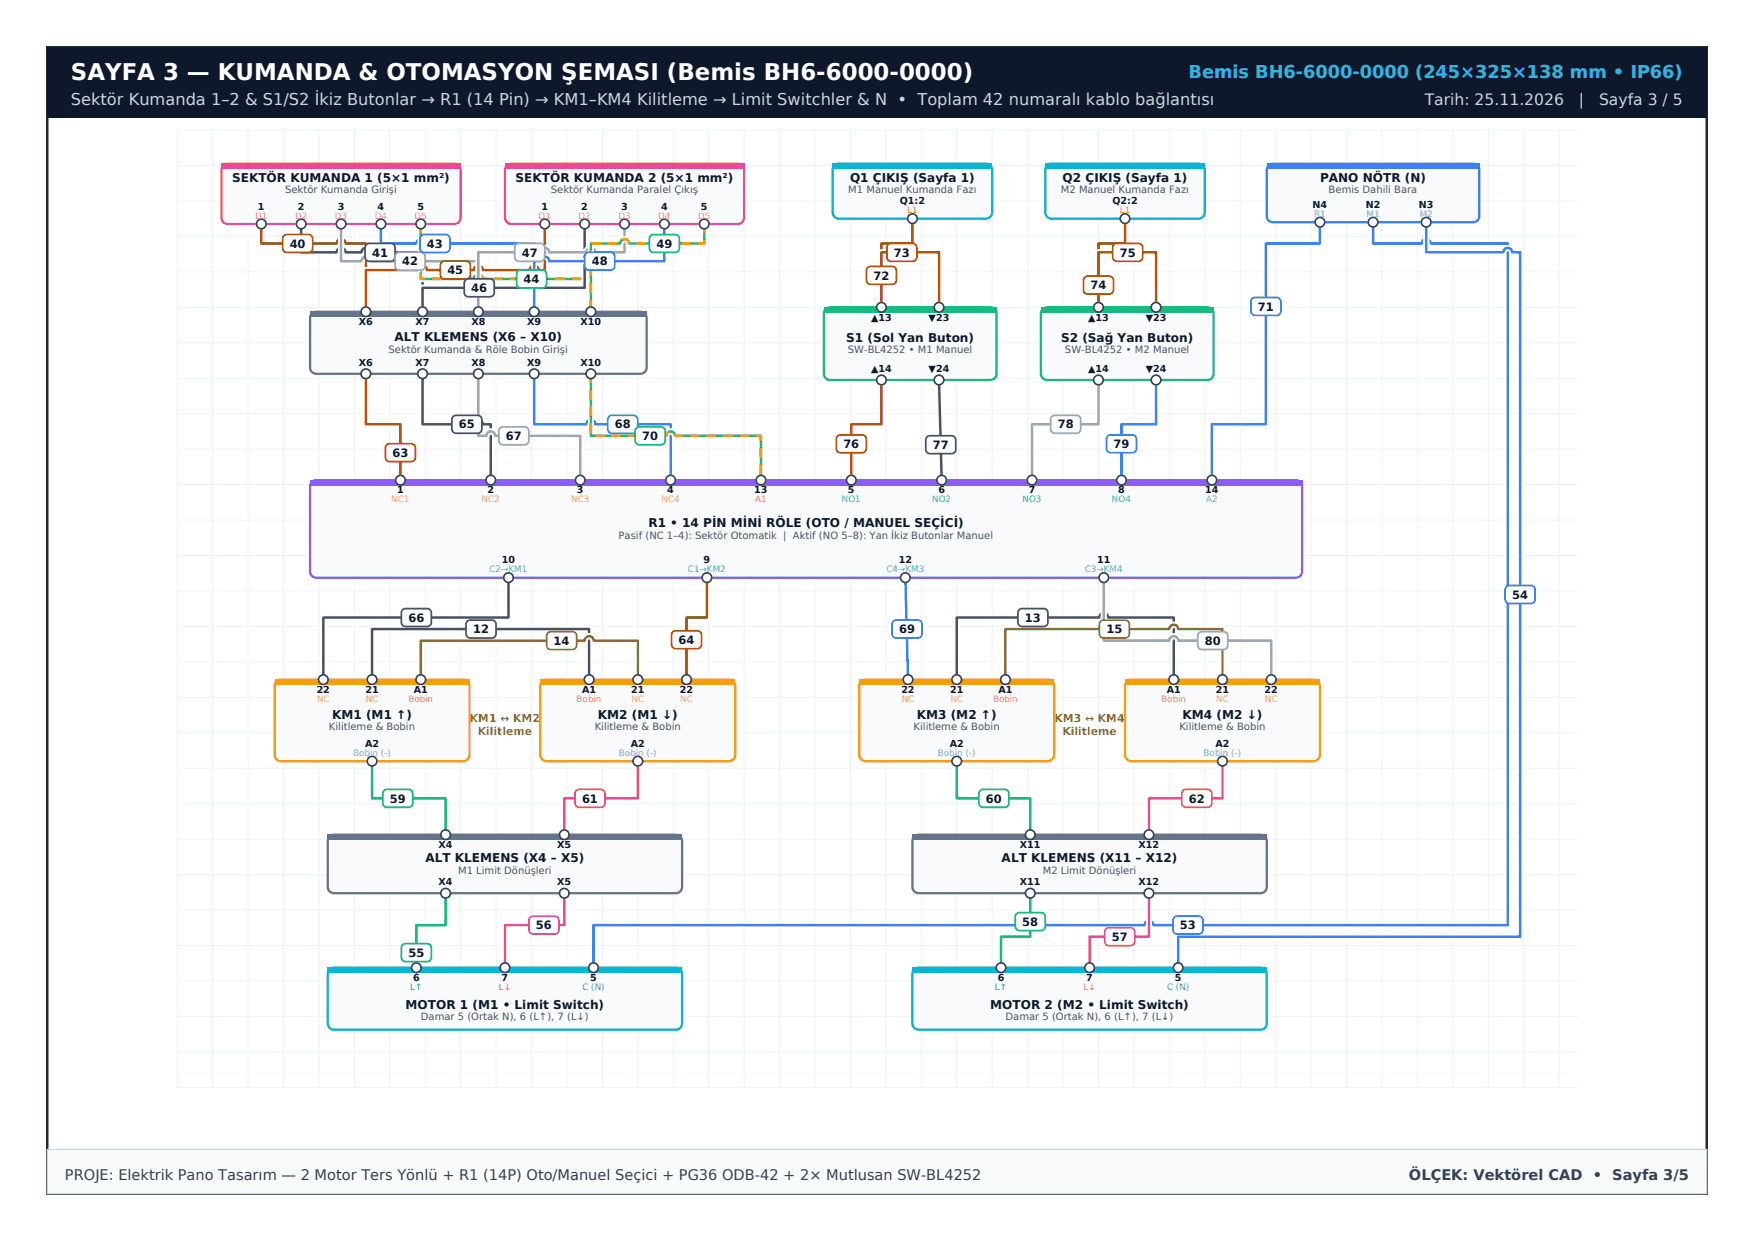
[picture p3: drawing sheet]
<svg xmlns="http://www.w3.org/2000/svg" width="297mm" height="210mm" viewBox="0 0 297 210" stroke-linecap="round" stroke-linejoin="round" font-family="sans-serif">
<path d="M8 8h281v194h-281z" fill="none" stroke="#1e293b" stroke-width=".42"/>
<path d="M8 8h281v12h-281z" fill-rule="evenodd" fill="#0f172a"/>
<path d="M8 194.5h281v7.5h-281z" fill-rule="evenodd" fill="#f8fafc" stroke="#cbd5e1" stroke-width=".21"/>
<g fill="none" stroke="#eef2f6" stroke-width=".17">
<path d="M30 28h237M30 34h237M30 40h237M36 22v162M42 22v162M48 22v162M54 22v162M60 22v162M66 22v162M72 22v162M78 22v162M84 22v162"/>
<path d="M90 22v162M96 22v162M102 22v162M108 22v162M114 22v162M120 22v162M126 22v162M132 22v162M138 22v162M144 22v162M150 22v162M156 22v162"/>
<path d="M162 22v162M168 22v162M174 22v162M180 22v162M186 22v162M192 22v162M198 22v162M204 22v162M210 22v162M216 22v162M222 22v162M228 22v162"/>
<path d="M234 22v162M240 22v162M246 22v162M252 22v162M258 22v162M264 22v162M267 22h-237v162h237M30 46h237M30 52h237M30 58h237M30 64h237M30 70h237"/>
<path d="M30 76h237M30 82h237M30 88h237M30 94h237M30 100h237M30 106h237M30 112h237M30 118h237M30 124h237M30 130h237M30 136h237M30 142h237"/>
<path d="M30 148h237M30 154h237M30 160h237M30 166h237M30 172h237M30 178h237"/>
</g>
<g fill="none" stroke="#fff" stroke-width="1.1">
<path d="M44.3 37.9v3.3h5.9a.75 .75 0 0 1 .8-.8 .75 .75 0 0 1 .7 .8h5.3a.75 .75 0 0 1 .8-.8 .75 .75 0 0 1 .7 .8h3.4v11.6v-7.1h8.9a.75 .75 0 0 1 .8-.8 .75 .75 0 0 1 .7 .8h7.9a.75 .75 0 0 1 .8-.8 .75 .75 0 0 1 .8 .8h7.9a.75 .75 0 0 1 .8-.8 .75 .75 0 0 1 .7 .8h1.1v-7.8M51 37.9v4.8h6a.75 .75 0 0 1 .8-.8 .75 .75 0 0 1 .7 .8h2.7a.75 .75 0 0 1 .8-.8 .75 .75 0 0 1 .7 .8h8.8v10.1v-4.1h8.7a.75 .75 0 0 1 .8-.7 .75 .75 0 0 1 .8 .7h7.9a.75 .75 0 0 1 .8-.7 .75 .75 0 0 1 .7 .7h7.8v-10.8M57.8 37.9v6.3h3.4a.75 .75 0 0 1 .8-.7 .75 .75 0 0 1 .7 .7h7.8a.75 .75 0 0 1 .7-.7 .75 .75 0 0 1 .8 .7h9v8.6v-10.1h8.7a.75 .75 0 0 1 .8-.8 .75 .75 0 0 1 .7 .8h.3a.75 .75 0 0 1 .7-.8 .75 .75 0 0 1 .8 .8h6.3a.75 .75 0 0 1 .7-.8 .75 .75 0 0 1 .8 .8h5v-4.8M64.5 37.9v3.3h6a.75 .75 0 0 1 .7-.8 .75 .75 0 0 1 .8 .8h18.5v11.6v-8.6h1a.75 .75 0 0 1 .7-.7 .75 .75 0 0 1 .8 .7h6.3a.75 .75 0 0 1 .7-.7 .75 .75 0 0 1 .8 .7h11.7v-6.3M71.3 37.9v9.3h8.9a.75 .75 0 0 1 .8-.8 .75 .75 0 0 1 .8 .8h7.9a.75 .75 0 0 1 .8-.8 .75 .75 0 0 1 .7 .8h8.8v5.6v-11.6h5a.75 .75 0 0 1 .8-.8 .75 .75 0 0 1 .7 .8h5.3a.75 .75 0 0 1 .7-.8 .75 .75 0 0 1 .7 .8h6v-3.3M154.5 37v4.2h-5.2v10.8v-9.3h9.7v9.3M190.5 37v4.2h-4.5v10.8v-9.3h9.8v9.3M223.5 37.6v3.6h-9.1v30.6h-9.2v9.5M232.5 37.6v3.6h8.2a.75 .75 0 0 1 .8-.8 .75 .75 0 0 1 .7 .8h13.1v115.3h-60a.75 .75 0 0 0-.7-.7 .75 .75 0 0 0-.8 .7h-18.6a.75 .75 0 0 0-.7-.7 .75 .75 0 0 0-.8 .7h-73.2v7.2M241.5 37.6v5.1h13.1a.75 .75 0 0 1 .7-.8 .75 .75 0 0 1 .7 .8h1.4v115.8h-57.9v5.2M61.9 63.2v8.6h5.9v9.5M71.5 63.2v8.6h8.7a.75 .75 0 0 1 .8-.7 .75 .75 0 0 1 .8 .7h1.3v9.5"/>
<path d="M81 63.2v10.5h1.4a.75 .75 0 0 1 .7-.7 .75 .75 0 0 1 .7 .7h14.4v7.6M90.5 63.2v8.6h8.8a.75 .75 0 0 1 .7-.7 .75 .75 0 0 1 .8 .7h12.7v9.5M100 63.2v10.5h12.8a.75 .75 0 0 1 .7-.7 .75 .75 0 0 1 .8 .7h14.6v7.6M149.3 64.3v7.5h-5.1v9.5M159 64.3l.5 17M186 64.3v7.5h-11.3v9.5M195.8 64.3v7.5h-5.9v9.5M86.1 97.7v6.8h-31.3v10.5M119.7 97.7v6.8h-3.4v10.5M153.3 97.7l.5 17.3M186.9 97.7v10.7h11.1a.75 .75 0 0 1 .7-.8 .75 .75 0 0 1 .8 .8h6.8a.75 .75 0 0 1 .7-.8 .75 .75 0 0 1 .7 .8h7.5v6.6M63 115v-8.6h36.7v8.6"/>
<path d="M71.3 115v-6.6h27.7a.75 .75 0 0 1 .7-.8 .75 .75 0 0 1 .8 .8h7.5v6.6M162 115v-10.5h24.2a.75 .75 0 0 1 .7-.8 .75 .75 0 0 1 .8 .8h11v10.5M170.2 115v-8.6h16a.75 .75 0 0 1 .7-.7 .75 .75 0 0 1 .8 .7h10.3a.75 .75 0 0 1 .7-.7 .75 .75 0 0 1 .8 .7h7.5v8.6M63 128.8v6.3h12.4v6.1M108 128.8v6.3h-12.4v6.1M162 128.8v6.3h12.4v6.1M207 128.8v6.3h-12.5v6.1M75.4 151.1v5.4h-4.9v7.2M95.6 151.1v5.4h-10.1v7.2M174.4 151.1v7.4h-4.9v5.2M194.5 151.1v7.4h-10v5.2"/>
</g>
<path d="M51 37.9v4.8h6a.75 .75 0 0 1 .8-.8 .75 .75 0 0 1 .7 .8h2.7a.75 .75 0 0 1 .8-.8 .75 .75 0 0 1 .7 .8h8.8v10.1v-4.1h8.7a.75 .75 0 0 1 .8-.7 .75 .75 0 0 1 .8 .7h7.9a.75 .75 0 0 1 .8-.7 .75 .75 0 0 1 .7 .7h7.8v-10.8M71.5 63.2v8.6h8.7a.75 .75 0 0 1 .8-.7 .75 .75 0 0 1 .8 .7h1.3v9.5M159 64.3l.5 17M86.1 97.7v6.8h-31.3v10.5M63 115v-8.6h36.7v8.6M162 115v-10.5h24.2a.75 .75 0 0 1 .7-.8 .75 .75 0 0 1 .8 .8h11v10.5" fill="none" stroke="#475569" stroke-width=".42"/>
<path d="M71.3 115v-6.6h27.7a.75 .75 0 0 1 .7-.8 .75 .75 0 0 1 .8 .8h7.5v6.6M170.2 115v-8.6h16a.75 .75 0 0 1 .7-.7 .75 .75 0 0 1 .8 .7h10.3a.75 .75 0 0 1 .7-.7 .75 .75 0 0 1 .8 .7h7.5v8.6" fill="none" stroke="#84cc16" stroke-width=".42"/>
<path d="M44.3 37.9v3.3h5.9a.75 .75 0 0 1 .8-.8 .75 .75 0 0 1 .7 .8h5.3a.75 .75 0 0 1 .8-.8 .75 .75 0 0 1 .7 .8h3.4v11.6v-7.1h8.9a.75 .75 0 0 1 .8-.8 .75 .75 0 0 1 .7 .8h7.9a.75 .75 0 0 1 .8-.8 .75 .75 0 0 1 .8 .8h7.9a.75 .75 0 0 1 .8-.8 .75 .75 0 0 1 .7 .8h1.1v-7.8M154.5 37v4.2h-5.2v10.8v-9.3h9.7v9.3M190.5 37v4.2h-4.5v10.8v-9.3h9.8v9.3M61.9 63.2v8.6h5.9v9.5M149.3 64.3v7.5h-5.1v9.5M119.7 97.7v6.8h-3.4v10.5" fill="none" stroke="#b45309" stroke-width=".42"/>
<path d="M57.8 37.9v6.3h3.4a.75 .75 0 0 1 .8-.7 .75 .75 0 0 1 .7 .7h7.8a.75 .75 0 0 1 .7-.7 .75 .75 0 0 1 .8 .7h9v8.6v-10.1h8.7a.75 .75 0 0 1 .8-.8 .75 .75 0 0 1 .7 .8h.3a.75 .75 0 0 1 .7-.8 .75 .75 0 0 1 .8 .8h6.3a.75 .75 0 0 1 .7-.8 .75 .75 0 0 1 .8 .8h5v-4.8M81 63.2v10.5h1.4a.75 .75 0 0 1 .7-.7 .75 .75 0 0 1 .7 .7h14.4v7.6M186 64.3v7.5h-11.3v9.5M186.9 97.7v10.7h11.1a.75 .75 0 0 1 .7-.8 .75 .75 0 0 1 .8 .8h6.8a.75 .75 0 0 1 .7-.8 .75 .75 0 0 1 .7 .8h7.5v6.6" fill="none" stroke="#94a3b8" stroke-width=".42"/>
<path d="M64.5 37.9v3.3h6a.75 .75 0 0 1 .7-.8 .75 .75 0 0 1 .8 .8h18.5v11.6v-8.6h1a.75 .75 0 0 1 .7-.7 .75 .75 0 0 1 .8 .7h6.3a.75 .75 0 0 1 .7-.7 .75 .75 0 0 1 .8 .7h11.7v-6.3M223.5 37.6v3.6h-9.1v30.6h-9.2v9.5M232.5 37.6v3.6h8.2a.75 .75 0 0 1 .8-.8 .75 .75 0 0 1 .7 .8h13.1v115.3h-60a.75 .75 0 0 0-.7-.7 .75 .75 0 0 0-.8 .7h-18.6a.75 .75 0 0 0-.7-.7 .75 .75 0 0 0-.8 .7h-73.2v7.2M241.5 37.6v5.1h13.1a.75 .75 0 0 1 .7-.8 .75 .75 0 0 1 .7 .8h1.4v115.8h-57.9v5.2M90.5 63.2v8.6h8.8a.75 .75 0 0 1 .7-.7 .75 .75 0 0 1 .8 .7h12.7v9.5M195.8 64.3v7.5h-5.9v9.5M153.3 97.7l.5 17.3" fill="none" stroke="#3b82f6" stroke-width=".42"/>
<path d="M71.3 37.9v9.3h8.9a.75 .75 0 0 1 .8-.8 .75 .75 0 0 1 .8 .8h7.9a.75 .75 0 0 1 .8-.8 .75 .75 0 0 1 .7 .8h8.8v5.6v-11.6h5a.75 .75 0 0 1 .8-.8 .75 .75 0 0 1 .7 .8h5.3a.75 .75 0 0 1 .7-.8 .75 .75 0 0 1 .7 .8h6v-3.3M100 63.2v10.5h12.8a.75 .75 0 0 1 .7-.7 .75 .75 0 0 1 .8 .7h14.6v7.6" fill="none" stroke="#22c55e" stroke-width=".42"/>
<path d="M71.3 37.9v9.3h8.9a.75 .75 0 0 1 .8-.8 .75 .75 0 0 1 .8 .8h7.9a.75 .75 0 0 1 .8-.8 .75 .75 0 0 1 .7 .8h8.8v5.6M119.2 37.9v3.3h-6a.75 .75 0 0 0-.7-.8 .75 .75 0 0 0-.7 .8h-5.3a.75 .75 0 0 0-.7-.8 .75 .75 0 0 0-.8 .8h-5v11.6M100 63.2v10.5h12.8a.75 .75 0 0 1 .7-.7 .75 .75 0 0 1 .8 .7h14.6v7.6" fill="none" stroke="#eab308" stroke-width=".42" stroke-dasharray="1.4 1.4"/>
<path d="M63 128.8v6.3h12.4v6.1M162 128.8v6.3h12.4v6.1M75.4 151.1v5.4h-4.9v7.2M174.4 151.1v7.4h-4.9v5.2" fill="none" stroke="#10b981" stroke-width=".42"/>
<path d="M108 128.8v6.3h-12.4v6.1M207 128.8v6.3h-12.5v6.1M95.6 151.1v5.4h-10.1v7.2M194.5 151.1v7.4h-10v5.2" fill="none" stroke="#ec4899" stroke-width=".42"/>
<circle cx="61.9" cy="52.7" r=".81" fill="#b45309" stroke="#fff" stroke-width=".25"/>
<circle cx="71.5" cy="52.7" r=".81" fill="#475569" stroke="#fff" stroke-width=".25"/>
<circle cx="81" cy="52.7" r=".81" fill="#94a3b8" stroke="#fff" stroke-width=".25"/>
<circle cx="90.4" cy="52.7" r=".81" fill="#3b82f6" stroke="#fff" stroke-width=".25"/>
<circle cx="100" cy="52.7" r=".81" fill="#22c55e" stroke="#fff" stroke-width=".25"/>
<g fill="#b45309" stroke="#fff" stroke-width=".25">
<circle cx="149.2" cy="52" r=".81"/>
<circle cx="186" cy="52" r=".81"/>
</g>
<path d="M37.9 27.9l.7-.2h38.3a1.06 1.06 0 0 1 1.1 1.1v8a1.06 1.06 0 0 1-1.1 1.1h-38.3a1.06 1.06 0 0 1-1.1-1.1v-8l.1-.4z" fill-rule="evenodd" fill="#f8fafc" stroke="#ec4899" stroke-width=".39"/>
<path d="M37.5 27.7h40.5v.9h-40.5z" fill-rule="evenodd" fill="#ec4899"/>
<g fill="#fff" stroke="#334155" stroke-width=".28">
<circle cx="44.2" cy="37.9" r=".81"/>
<circle cx="51" cy="37.9" r=".81"/>
<circle cx="57.7" cy="37.9" r=".81"/>
<circle cx="64.5" cy="37.9" r=".81"/>
<circle cx="71.2" cy="37.9" r=".81"/>
</g>
<path d="M85.9 27.9l.7-.2h38.3a1.06 1.06 0 0 1 1.1 1.1v8a1.06 1.06 0 0 1-1.1 1.1h-38.3a1.06 1.06 0 0 1-1.1-1.1v-8l.1-.4z" fill-rule="evenodd" fill="#f8fafc" stroke="#ec4899" stroke-width=".39"/>
<path d="M85.5 27.7h40.5v.9h-40.5z" fill-rule="evenodd" fill="#ec4899"/>
<g fill="#fff" stroke="#334155" stroke-width=".28">
<circle cx="92.2" cy="37.9" r=".81"/>
<circle cx="99" cy="37.9" r=".81"/>
<circle cx="105.7" cy="37.9" r=".81"/>
<circle cx="112.5" cy="37.9" r=".81"/>
<circle cx="119.2" cy="37.9" r=".81"/>
</g>
<path d="M141.4 27.9l.7-.2h24.8a1.06 1.06 0 0 1 1.1 1.1v7.1a1.06 1.06 0 0 1-1.1 1.1h-24.8a1.06 1.06 0 0 1-1.1-1.1v-7.1l.1-.4z" fill-rule="evenodd" fill="#f8fafc" stroke="#0ea5e9" stroke-width=".39"/>
<path d="M141 27.7h27v.9h-27z" fill-rule="evenodd" fill="#0ea5e9"/>
<circle cx="154.5" cy="37" r=".81" fill="#fff" stroke="#334155" stroke-width=".28"/>
<path d="M177.2 28.1l.5-.3 .4-.1h24.8a1.06 1.06 0 0 1 1.1 1.1v7.1a1.06 1.06 0 0 1-1.1 1.1h-24.8a1.06 1.06 0 0 1-1.1-1.1v-7.1z" fill-rule="evenodd" fill="#f8fafc" stroke="#0ea5e9" stroke-width=".39"/>
<path d="M177 27.7h27v.9h-27z" fill-rule="evenodd" fill="#0ea5e9"/>
<circle cx="190.5" cy="37" r=".81" fill="#fff" stroke="#334155" stroke-width=".28"/>
<path d="M214.9 27.9l.7-.2h33.8a1.06 1.06 0 0 1 1.1 1.1v7.7a1.06 1.06 0 0 1-1.1 1.1h-33.8a1.06 1.06 0 0 1-1.1-1.1v-7.7l.1-.4z" fill-rule="evenodd" fill="#f8fafc" stroke="#3b82f6" stroke-width=".39"/>
<path d="M214.5 27.7h36v.9h-36z" fill-rule="evenodd" fill="#3b82f6"/>
<g fill="#fff" stroke="#334155" stroke-width=".28">
<circle cx="223.5" cy="37.6" r=".81"/>
<circle cx="232.5" cy="37.6" r=".81"/>
<circle cx="241.5" cy="37.6" r=".81"/>
</g>
<path d="M52.7 53.2l.5-.4h.4h54.8a1.06 1.06 0 0 1 1.1 1v8.4a1.06 1.06 0 0 1-1.1 1h-54.8a1.06 1.06 0 0 1-1.1-1v-8.4z" fill-rule="evenodd" fill="#f8fafc" stroke="#64748b" stroke-width=".39"/>
<path d="M52.5 52.7h57v1h-57z" fill-rule="evenodd" fill="#64748b"/>
<g fill="#fff" stroke="#334155" stroke-width=".28">
<circle cx="61.9" cy="52.7" r=".81"/>
<circle cx="71.5" cy="52.7" r=".81"/>
<circle cx="81" cy="52.7" r=".81"/>
<circle cx="90.4" cy="52.7" r=".81"/>
<circle cx="100" cy="52.7" r=".81"/>
<circle cx="61.9" cy="63.2" r=".81"/>
<circle cx="71.5" cy="63.2" r=".81"/>
<circle cx="81" cy="63.2" r=".81"/>
<circle cx="90.4" cy="63.2" r=".81"/>
<circle cx="100" cy="63.2" r=".81"/>
</g>
<path d="M139.9 52.2l.7-.2h27.1a1.06 1.06 0 0 1 1.1 1.1v10.1a1.06 1.06 0 0 1-1.1 1.1h-27.1a1.06 1.06 0 0 1-1.1-1.1v-10.1l.1-.4z" fill-rule="evenodd" fill="#f8fafc" stroke="#10b981" stroke-width=".39"/>
<path d="M139.5 52h29.3v.9h-29.3z" fill-rule="evenodd" fill="#10b981"/>
<g fill="#fff" stroke="#334155" stroke-width=".28">
<circle cx="149.2" cy="52" r=".81"/>
<circle cx="159" cy="52" r=".81"/>
<circle cx="149.2" cy="64.3" r=".81"/>
<circle cx="159" cy="64.3" r=".81"/>
</g>
<path d="M176.5 52.4l.5-.3 .3-.1h27.1a1.06 1.06 0 0 1 1.1 1.1v10.1a1.06 1.06 0 0 1-1.1 1.1h-27.1a1.06 1.06 0 0 1-1.1-1.1v-10.1z" fill-rule="evenodd" fill="#f8fafc" stroke="#10b981" stroke-width=".39"/>
<path d="M176.2 52h29.3v.9h-29.3z" fill-rule="evenodd" fill="#10b981"/>
<g fill="#fff" stroke="#334155" stroke-width=".28">
<circle cx="186" cy="52" r=".81"/>
<circle cx="195.7" cy="52" r=".81"/>
<circle cx="186" cy="64.3" r=".81"/>
<circle cx="195.7" cy="64.3" r=".81"/>
</g>
<path d="M52.7 81.7l.5-.4h.4h165.8a1.06 1.06 0 0 1 1.1 1v14.4a1.06 1.06 0 0 1-1.1 1h-165.8a1.06 1.06 0 0 1-1.1-1v-14.4z" fill-rule="evenodd" fill="#f8fafc" stroke="#8b5cf6" stroke-width=".39"/>
<path d="M52.5 81.3h168v.9h-168z" fill-rule="evenodd" fill="#8b5cf6"/>
<g fill="#fff" stroke="#334155" stroke-width=".28">
<circle cx="67.8" cy="81.2" r=".81"/>
<circle cx="83.1" cy="81.2" r=".81"/>
<circle cx="98.2" cy="81.2" r=".81"/>
<circle cx="113.5" cy="81.2" r=".81"/>
<circle cx="128.8" cy="81.2" r=".81"/>
<circle cx="144.1" cy="81.2" r=".81"/>
<circle cx="159.4" cy="81.2" r=".81"/>
<circle cx="174.7" cy="81.2" r=".81"/>
<circle cx="189.9" cy="81.2" r=".81"/>
<circle cx="205.2" cy="81.2" r=".81"/>
<circle cx="86.1" cy="97.7" r=".81"/>
<circle cx="119.7" cy="97.7" r=".81"/>
<circle cx="153.3" cy="97.7" r=".81"/>
<circle cx="186.9" cy="97.7" r=".81"/>
</g>
<path d="M46.7 115.4l.5-.3 .4-.1h30.8a1.06 1.06 0 0 1 1.1 1.1v11.6a1.06 1.06 0 0 1-1.1 1.1h-30.8a1.06 1.06 0 0 1-1.1-1.1v-11.6z" fill-rule="evenodd" fill="#f8fafc" stroke="#f59e0b" stroke-width=".39"/>
<path d="M46.5 115h33v.9h-33z" fill-rule="evenodd" fill="#f59e0b"/>
<g fill="#fff" stroke="#334155" stroke-width=".28">
<circle cx="54.7" cy="115" r=".81"/>
<circle cx="63" cy="115" r=".81"/>
<circle cx="71.2" cy="115" r=".81"/>
<circle cx="63" cy="128.8" r=".81"/>
</g>
<path d="M91.7 115.4l.5-.3 .4-.1h30.8a1.06 1.06 0 0 1 1.1 1.1v11.6a1.06 1.06 0 0 1-1.1 1.1h-30.8a1.06 1.06 0 0 1-1.1-1.1v-11.6z" fill-rule="evenodd" fill="#f8fafc" stroke="#f59e0b" stroke-width=".39"/>
<path d="M91.5 115h33v.9h-33z" fill-rule="evenodd" fill="#f59e0b"/>
<g fill="#fff" stroke="#334155" stroke-width=".28">
<circle cx="99.7" cy="115" r=".81"/>
<circle cx="108" cy="115" r=".81"/>
<circle cx="116.2" cy="115" r=".81"/>
<circle cx="108" cy="128.8" r=".81"/>
</g>
<path d="M145.7 115.4l.5-.3 .4-.1h30.8a1.06 1.06 0 0 1 1.1 1.1v11.6a1.06 1.06 0 0 1-1.1 1.1h-30.8a1.06 1.06 0 0 1-1.1-1.1v-11.6z" fill-rule="evenodd" fill="#f8fafc" stroke="#f59e0b" stroke-width=".39"/>
<path d="M145.5 115h33v.9h-33z" fill-rule="evenodd" fill="#f59e0b"/>
<g fill="#fff" stroke="#334155" stroke-width=".28">
<circle cx="153.7" cy="115" r=".81"/>
<circle cx="162" cy="115" r=".81"/>
<circle cx="170.2" cy="115" r=".81"/>
<circle cx="162" cy="128.8" r=".81"/>
</g>
<path d="M190.7 115.4l.5-.3 .4-.1h30.8a1.06 1.06 0 0 1 1.1 1.1v11.6a1.06 1.06 0 0 1-1.1 1.1h-30.8a1.06 1.06 0 0 1-1.1-1.1v-11.6z" fill-rule="evenodd" fill="#f8fafc" stroke="#f59e0b" stroke-width=".39"/>
<path d="M190.5 115h33v.9h-33z" fill-rule="evenodd" fill="#f59e0b"/>
<g fill="#fff" stroke="#334155" stroke-width=".28">
<circle cx="198.7" cy="115" r=".81"/>
<circle cx="207" cy="115" r=".81"/>
<circle cx="215.2" cy="115" r=".81"/>
<circle cx="207" cy="128.8" r=".81"/>
</g>
<path d="M55.9 141.5l.7-.3h57.8a1.06 1.06 0 0 1 1.1 1.1v7.8a1.06 1.06 0 0 1-1.1 1h-57.8a1.06 1.06 0 0 1-1.1-1v-7.8l.1-.3z" fill-rule="evenodd" fill="#f8fafc" stroke="#64748b" stroke-width=".39"/>
<path d="M55.5 141.2h60v1h-60z" fill-rule="evenodd" fill="#64748b"/>
<g fill="#fff" stroke="#334155" stroke-width=".28">
<circle cx="75.4" cy="141.2" r=".81"/>
<circle cx="95.5" cy="141.2" r=".81"/>
<circle cx="75.4" cy="151.1" r=".81"/>
<circle cx="95.5" cy="151.1" r=".81"/>
</g>
<path d="M154.7 141.7l.5-.4 .4-.1h57.8a1.06 1.06 0 0 1 1.1 1.1v7.8a1.06 1.06 0 0 1-1.1 1h-57.8a1.06 1.06 0 0 1-1.1-1v-7.8z" fill-rule="evenodd" fill="#f8fafc" stroke="#64748b" stroke-width=".39"/>
<path d="M154.5 141.2h60v1h-60z" fill-rule="evenodd" fill="#64748b"/>
<g fill="#fff" stroke="#334155" stroke-width=".28">
<circle cx="174.4" cy="141.2" r=".81"/>
<circle cx="194.5" cy="141.2" r=".81"/>
<circle cx="174.4" cy="151.1" r=".81"/>
<circle cx="194.5" cy="151.1" r=".81"/>
</g>
<path d="M55.9 164l.7-.3h57.8a1.06 1.06 0 0 1 1.1 1.1v8.4a1.06 1.06 0 0 1-1.1 1h-57.8a1.06 1.06 0 0 1-1.1-1v-8.4l.1-.3z" fill-rule="evenodd" fill="#f8fafc" stroke="#06b6d4" stroke-width=".39"/>
<path d="M55.5 163.7h60v1h-60z" fill-rule="evenodd" fill="#06b6d4"/>
<g fill="#fff" stroke="#334155" stroke-width=".28">
<circle cx="70.5" cy="163.7" r=".81"/>
<circle cx="85.5" cy="163.7" r=".81"/>
<circle cx="100.5" cy="163.7" r=".81"/>
</g>
<path d="M154.7 164.2l.5-.4 .4-.1h57.8a1.06 1.06 0 0 1 1.1 1.1v8.4a1.06 1.06 0 0 1-1.1 1h-57.8a1.06 1.06 0 0 1-1.1-1v-8.4z" fill-rule="evenodd" fill="#f8fafc" stroke="#06b6d4" stroke-width=".39"/>
<path d="M154.5 163.7h60v1h-60z" fill-rule="evenodd" fill="#06b6d4"/>
<g fill="#fff" stroke="#334155" stroke-width=".28">
<circle cx="169.5" cy="163.7" r=".81"/>
<circle cx="184.5" cy="163.7" r=".81"/>
<circle cx="199.5" cy="163.7" r=".81"/>
</g>
<g fill="#fff" stroke="#475569" stroke-width=".3">
<path d="M79.1 105.1l.5-.2h3.7a.71 .71 0 0 1 .7 .7v1.7a.71 .71 0 0 1-.7 .7h-3.7a.71 .71 0 0 1-.7-.7v-1.7z" fill-rule="evenodd"/>
<path d="M172.6 103.2l.5-.2h3.6a.71 .71 0 0 1 .7 .7v1.6a.71 .71 0 0 1-.7 .7h-3.6a.71 .71 0 0 1-.7-.7v-1.6z" fill-rule="evenodd"/>
<path d="M62 41.4l.5-.2h3.7a.71 .71 0 0 1 .7 .7v1.6a.71 .71 0 0 1-.7 .7h-3.7a.71 .71 0 0 1-.7-.7v-1.6z" fill-rule="evenodd"/>
<path d="M78.8 47.4l.5-.2h3.7a.71 .71 0 0 1 .7 .7v1.6a.71 .71 0 0 1-.7 .7h-3.7a.71 .71 0 0 1-.7-.7v-1.6z" fill-rule="evenodd"/>
<path d="M76.7 70.5l.5-.2h3.7a.71 .71 0 0 1 .7 .7v1.6a.71 .71 0 0 1-.7 .7h-3.7a.71 .71 0 0 1-.7-.7v-1.6z" fill-rule="evenodd"/>
<path d="M68.2 103.2l.5-.2h3.6a.71 .71 0 0 1 .7 .7v1.6a.71 .71 0 0 1-.7 .7h-3.6a.71 .71 0 0 1-.7-.7v-1.6z" fill-rule="evenodd"/>
<path d="M157 73.9l.5-.2h3.6a.71 .71 0 0 1 .7 .7v1.7a.71 .71 0 0 1-.7 .7h-3.6a.71 .71 0 0 1-.7-.7v-1.7z" fill-rule="evenodd"/>
</g>
<g fill="#fff" stroke="#84cc16" stroke-width=".3">
<path d="M92.8 107.1l.5-.2h3.6a.71 .71 0 0 1 .7 .7v1.6a.71 .71 0 0 1-.7 .7h-3.6a.71 .71 0 0 1-.7-.7v-1.6z" fill-rule="evenodd"/>
<path d="M186.4 105.1l.5-.2h3.6a.71 .71 0 0 1 .7 .7v1.7a.71 .71 0 0 1-.7 .7h-3.6a.71 .71 0 0 1-.7-.7v-1.7z" fill-rule="evenodd"/>
</g>
<g fill="#fff" stroke="#b45309" stroke-width=".3">
<path d="M48.1 39.9l.5-.2h3.6a.71 .71 0 0 1 .7 .7v1.6a.71 .71 0 0 1-.7 .7h-3.6a.71 .71 0 0 1-.7-.7v-1.6z" fill-rule="evenodd"/>
<path d="M74.8 44.4l.5-.2h3.6a.71 .71 0 0 1 .7 .7v1.6a.71 .71 0 0 1-.7 .7h-3.6a.71 .71 0 0 1-.7-.7v-1.6z" fill-rule="evenodd"/>
<path d="M65.5 75.3l.5-.2h3.6a.71 .71 0 0 1 .7 .7v1.6a.71 .71 0 0 1-.7 .7h-3.6a.71 .71 0 0 1-.7-.7v-1.6z" fill-rule="evenodd"/>
<path d="M113.9 106.9l.5-.2h3.7a.71 .71 0 0 1 .7 .7v1.7a.71 .71 0 0 1-.7 .7h-3.7a.71 .71 0 0 1-.7-.7v-1.7z" fill-rule="evenodd"/>
<path d="M146.9 45.3l.5-.2h3.7a.71 .71 0 0 1 .7 .7v1.6a.71 .71 0 0 1-.7 .7h-3.7a.71 .71 0 0 1-.7-.7v-1.6z" fill-rule="evenodd"/>
<path d="M150.4 41.4l.5-.2h3.6a.71 .71 0 0 1 .7 .7v1.6a.71 .71 0 0 1-.7 .7h-3.6a.71 .71 0 0 1-.7-.7v-1.6z" fill-rule="evenodd"/>
<path d="M183.7 46.9l.5-.2h3.6a.71 .71 0 0 1 .7 .7v1.7a.71 .71 0 0 1-.7 .7h-3.6a.71 .71 0 0 1-.7-.7v-1.7z" fill-rule="evenodd"/>
<path d="M188.6 41.4l.5-.2h3.7a.71 .71 0 0 1 .7 .7v1.6a.71 .71 0 0 1-.7 .7h-3.7a.71 .71 0 0 1-.7-.7v-1.6z" fill-rule="evenodd"/>
<path d="M141.8 73.8l.5-.2h3.7a.71 .71 0 0 1 .7 .7v1.6a.71 .71 0 0 1-.7 .7h-3.7a.71 .71 0 0 1-.7-.7v-1.6z" fill-rule="evenodd"/>
</g>
<g fill="#fff" stroke="#94a3b8" stroke-width=".3">
<path d="M67.1 42.9l.5-.2h3.7a.71 .71 0 0 1 .7 .7v1.6a.71 .71 0 0 1-.7 .7h-3.7a.71 .71 0 0 1-.7-.7v-1.6z" fill-rule="evenodd"/>
<path d="M87.4 41.4l.5-.2h3.6a.71 .71 0 0 1 .7 .7v1.6a.71 .71 0 0 1-.7 .7h-3.6a.71 .71 0 0 1-.7-.7v-1.6z" fill-rule="evenodd"/>
<path d="M84.7 72.4l.5-.2h3.6a.71 .71 0 0 1 .7 .7v1.7a.71 .71 0 0 1-.7 .7h-3.6a.71 .71 0 0 1-.7-.7v-1.7z" fill-rule="evenodd"/>
<path d="M178.1 70.5l.5-.2h3.7a.71 .71 0 0 1 .7 .7v1.6a.71 .71 0 0 1-.7 .7h-3.7a.71 .71 0 0 1-.7-.7v-1.6z" fill-rule="evenodd"/>
<path d="M203 107.1l.5-.2h3.7a.71 .71 0 0 1 .7 .7v1.6a.71 .71 0 0 1-.7 .7h-3.7a.71 .71 0 0 1-.7-.7v-1.6z" fill-rule="evenodd"/>
</g>
<g fill="#fff" stroke="#3b82f6" stroke-width=".3">
<path d="M71.3 39.9l.5-.2h3.7a.71 .71 0 0 1 .7 .7v1.6a.71 .71 0 0 1-.7 .7h-3.7a.71 .71 0 0 1-.7-.7v-1.6z" fill-rule="evenodd"/>
<path d="M99.2 42.9l.5-.2h3.7a.71 .71 0 0 1 .7 .7v1.6a.71 .71 0 0 1-.7 .7h-3.7a.71 .71 0 0 1-.7-.7v-1.6z" fill-rule="evenodd"/>
<path d="M198.8 155.2l.5-.2h3.7a.71 .71 0 0 1 .7 .7v1.7a.71 .71 0 0 1-.7 .7h-3.7a.71 .71 0 0 1-.7-.7v-1.7z" fill-rule="evenodd"/>
<path d="M255.1 99.3l.5-.2h3.6a.71 .71 0 0 1 .7 .7v1.6a.71 .71 0 0 1-.7 .7h-3.6a.71 .71 0 0 1-.7-.7v-1.6z" fill-rule="evenodd"/>
<path d="M103.1 70.5l.5-.2h3.7a.71 .71 0 0 1 .7 .7v1.6a.71 .71 0 0 1-.7 .7h-3.7a.71 .71 0 0 1-.7-.7v-1.6z" fill-rule="evenodd"/>
<path d="M151.3 105.1l.5-.2h3.6a.71 .71 0 0 1 .7 .7v1.7a.71 .71 0 0 1-.7 .7h-3.6a.71 .71 0 0 1-.7-.7v-1.7z" fill-rule="evenodd"/>
<path d="M212 50.5l.5-.2h3.7a.71 .71 0 0 1 .7 .7v1.7a.71 .71 0 0 1-.7 .7h-3.7a.71 .71 0 0 1-.7-.7v-1.7z" fill-rule="evenodd"/>
<path d="M187.6 73.8l.5-.2h3.6a.71 .71 0 0 1 .7 .7v1.6a.71 .71 0 0 1-.7 .7h-3.6a.71 .71 0 0 1-.7-.7v-1.6z" fill-rule="evenodd"/>
</g>
<g fill="#fff" stroke="#22c55e" stroke-width=".3">
<path d="M87.7 45.9l.5-.2h3.6a.71 .71 0 0 1 .7 .7v1.6a.71 .71 0 0 1-.7 .7h-3.6a.71 .71 0 0 1-.7-.7v-1.6z" fill-rule="evenodd"/>
<path d="M110.2 39.9l.5-.2h3.6a.71 .71 0 0 1 .7 .7v1.6a.71 .71 0 0 1-.7 .7h-3.6a.71 .71 0 0 1-.7-.7v-1.6z" fill-rule="evenodd"/>
<path d="M107.8 72.4l.5-.2h3.6a.71 .71 0 0 1 .7 .7v1.7a.71 .71 0 0 1-.7 .7h-3.6a.71 .71 0 0 1-.7-.7v-1.7z" fill-rule="evenodd"/>
</g>
<g fill="#fff" stroke="#10b981" stroke-width=".3">
<path d="M68.2 159.9l.5-.2h3.6a.71 .71 0 0 1 .7 .7v1.6a.71 .71 0 0 1-.7 .7h-3.6a.71 .71 0 0 1-.7-.7v-1.6z" fill-rule="evenodd"/>
<path d="M172.1 154.6l.5-.2h3.7a.71 .71 0 0 1 .7 .7v1.7a.71 .71 0 0 1-.7 .7h-3.7a.71 .71 0 0 1-.7-.7v-1.7z" fill-rule="evenodd"/>
<path d="M65 133.8l.5-.2h3.7a.71 .71 0 0 1 .7 .7v1.6a.71 .71 0 0 1-.7 .7h-3.7a.71 .71 0 0 1-.7-.7v-1.6z" fill-rule="evenodd"/>
<path d="M166 133.8l.5-.2h3.6a.71 .71 0 0 1 .7 .7v1.6a.71 .71 0 0 1-.7 .7h-3.6a.71 .71 0 0 1-.7-.7v-1.6z" fill-rule="evenodd"/>
</g>
<g fill="#fff" stroke="#ec4899" stroke-width=".3">
<path d="M89.8 155.2l.5-.2h3.6a.71 .71 0 0 1 .7 .7v1.7a.71 .71 0 0 1-.7 .7h-3.6a.71 .71 0 0 1-.7-.7v-1.7z" fill-rule="evenodd"/>
<path d="M187.3 157.2l.5-.2h3.6a.71 .71 0 0 1 .7 .7v1.6a.71 .71 0 0 1-.7 .7h-3.6a.71 .71 0 0 1-.7-.7v-1.6z" fill-rule="evenodd"/>
<path d="M97.6 133.8l.5-.2h3.6a.71 .71 0 0 1 .7 .7v1.6a.71 .71 0 0 1-.7 .7h-3.6a.71 .71 0 0 1-.7-.7v-1.6z" fill-rule="evenodd"/>
<path d="M200.3 133.8l.5-.2h3.7a.71 .71 0 0 1 .7 .7v1.6a.71 .71 0 0 1-.7 .7h-3.7a.71 .71 0 0 1-.7-.7v-1.6z" fill-rule="evenodd"/>
</g>
<text font-size="3.9" fill="#fff" x="12" y="13.5">SAYFA 3 — KUMANDA &amp; OTOMASYON ŞEMASI (Bemis BH6-6000-0000)</text>
<text font-size="3" fill="#38bdf8" x="201.3" y="13.2">Bemis BH6-6000-0000 (245×325×138 mm • IP66)</text>
<text font-size="2.8" fill="#cbd5e1" x="12" y="17.8">Sektör Kumanda 1–2 &amp; S1/S2 İkiz Butonlar → R1 (14 Pin) → KM1–KM4 Kilitleme → Limit Switchler &amp; N • Toplam 42 numaralı kablo bağlantısı</text>
<g font-size="2.6" fill="#cbd5e1">
<text x="241.2" y="17.8">Tarih: 25.11.2026</text>
<text x="267.4" y="17.8">|</text>
<text x="270.8" y="17.8">Sayfa 3 / 5</text>
</g>
<g font-size="2.5" fill="#334155">
<text x="11" y="199.6">PROJE: Elektrik Pano Tasarım — 2 Motor Ters Yönlü + R1 (14P) Oto/Manuel Seçici + PG36 ODB-42 + 2× Mutlusan SW-BL4252</text>
<text x="238.6" y="199.6">ÖLÇEK: Vektörel CAD • Sayfa 3/5</text>
</g>
<g font-size="2" fill="#0f172a">
<text x="39.3" y="30.8">SEKTÖR KUMANDA 1 (5×1 mm²)</text>
<text x="87.3" y="30.8">SEKTÖR KUMANDA 2 (5×1 mm²)</text>
<text x="143.9" y="30.8">Q1 ÇIKIŞ (Sayfa 1)</text>
<text x="179.9" y="30.8">Q2 ÇIKIŞ (Sayfa 1)</text>
<text x="223.5" y="30.8">PANO NÖTR (N)</text>
<text x="66.8" y="57.7">ALT KLEMENS (X6 – X10)</text>
<text x="143.3" y="57.9">S1 (Sol Yan Buton)</text>
<text x="179.7" y="57.9">S2 (Sağ Yan Buton)</text>
<text x="109.8" y="89.2">R1 • 14 PİN MİNİ RÖLE (OTO / MANUEL SEÇİCİ)</text>
<text x="56.2" y="121.6">KM1 (M1 ↑)</text>
<text x="101.2" y="121.6">KM2 (M1 ↓)</text>
<text x="155.2" y="121.6">KM3 (M2 ↑)</text>
<text x="200.2" y="121.6">KM4 (M2 ↓)</text>
<text x="72" y="145.9">ALT KLEMENS (X4 – X5)</text>
<text x="169.6" y="145.9">ALT KLEMENS (X11 – X12)</text>
<text x="68.7" y="170.8">MOTOR 1 (M1 • Limit Switch)</text>
<text x="167.7" y="170.8">MOTOR 2 (M2 • Limit Switch)</text>
</g>
<g font-size="1.9" fill="#0f172a">
<text x="49" y="41.9">40</text>
<text x="72.3" y="41.9">43</text>
<text x="111.1" y="41.9">49</text>
<text x="63" y="43.4">41</text>
<text x="68.1" y="44.9">42</text>
<text x="75.7" y="46.4">45</text>
<text x="88.3" y="43.4">47</text>
<text x="88.6" y="47.9">44</text>
<text x="100.2" y="44.9">48</text>
<text x="147.9" y="47.3">72</text>
<text x="151.3" y="43.4">73</text>
<text x="189.6" y="43.4">75</text>
<text x="79.8" y="49.4">46</text>
<text x="184.6" y="49">74</text>
<text x="213" y="52.6">71</text>
<text x="66.4" y="77.3">63</text>
<text x="77.7" y="72.5">65</text>
<text x="85.6" y="74.5">67</text>
<text x="104.1" y="72.5">68</text>
<text x="108.7" y="74.5">70</text>
<text x="142.8" y="75.8">76</text>
<text x="157.9" y="76">77</text>
<text x="179.1" y="72.5">78</text>
<text x="188.5" y="75.8">79</text>
<text x="256" y="101.3">54</text>
<text x="69.1" y="105.2">66</text>
<text x="80.1" y="107.2">12</text>
<text x="152.2" y="107.2">69</text>
<text x="173.5" y="105.2">13</text>
<text x="187.3" y="107.2">15</text>
<text x="93.7" y="109.1">14</text>
<text x="114.9" y="109">64</text>
<text x="204" y="109.1">80</text>
<text x="66" y="135.8">59</text>
<text x="98.5" y="135.8">61</text>
<text x="166.9" y="135.8">60</text>
<text x="201.3" y="135.8">62</text>
<text x="69.1" y="161.9">55</text>
<text x="90.7" y="157.3">56</text>
<text x="173.1" y="156.7">58</text>
<text x="188.2" y="159.2">57</text>
<text x="199.8" y="157.3">53</text>
</g>
<g font-size="1.8" fill="#84cc16">
<text x="79.6" y="122.2">KM1 ↔ KM2</text>
<text x="80.9" y="124.3">Kilitleme</text>
<text x="178.6" y="122.2">KM3 ↔ KM4</text>
<text x="179.9" y="124.3">Kilitleme</text>
</g>
<g font-size="1.7" fill="#475569">
<text x="48.3" y="32.6">Sektör Kumanda Girişi</text>
<text x="93.3" y="32.6">Sektör Kumanda Paralel Çıkış</text>
<text x="143.6" y="32.6">M1 Manuel Kumanda Fazı</text>
<text x="179.6" y="32.6">M2 Manuel Kumanda Fazı</text>
<text x="225" y="32.6">Bemis Dahili Bara</text>
<text x="65.8" y="59.6">Sektör Kumanda &amp; Röle Bobin Girişi</text>
<text x="143.6" y="59.8">SW-BL4252 • M1 Manuel</text>
<text x="180.3" y="59.8">SW-BL4252 • M2 Manuel</text>
<text x="104.7" y="91.2">Pasif (NC 1–4): Sektör Otomatik | Aktif (NO 5–8): Yan İkiz Butonlar Manuel</text>
<text x="55.7" y="123.6">Kilitleme &amp; Bobin</text>
<text x="100.7" y="123.6">Kilitleme &amp; Bobin</text>
<text x="154.7" y="123.6">Kilitleme &amp; Bobin</text>
<text x="199.7" y="123.6">Kilitleme &amp; Bobin</text>
<text x="77.6" y="147.9">M1 Limit Dönüşleri</text>
<text x="176.6" y="147.9">M2 Limit Dönüşleri</text>
<text x="71.3" y="172.6">Damar 5 (Ortak N), 6 (L↑), 7 (L↓)</text>
<text x="170.3" y="172.6">Damar 5 (Ortak N), 6 (L↑), 7 (L↓)</text>
</g>
<g font-size="1.6" fill="#0f172a">
<text x="43.7" y="35.5">1</text>
<text x="50.4" y="35.5">2</text>
<text x="57.2" y="35.5">3</text>
<text x="63.9" y="35.5">4</text>
<text x="70.7" y="35.5">5</text>
<text x="91.7" y="35.5">1</text>
<text x="98.4" y="35.5">2</text>
<text x="105.2" y="35.5">3</text>
<text x="111.9" y="35.5">4</text>
<text x="118.7" y="35.5">5</text>
<text x="152.4" y="34.6">Q1:2</text>
<text x="188.4" y="34.6">Q2:2</text>
<text x="222.3" y="35.2">N4</text>
<text x="231.3" y="35.2">N2</text>
<text x="240.3" y="35.2">N3</text>
<text x="60.8" y="55">X6</text>
<text x="70.4" y="55">X7</text>
<text x="79.8" y="55">X8</text>
<text x="89.3" y="55">X9</text>
<text x="98.3" y="55">X10</text>
<text x="147.5" y="54.2">▲13</text>
<text x="157.2" y="54.2">▼23</text>
<text x="184.2" y="54.2">▲13</text>
<text x="194" y="54.2">▼23</text>
<text x="60.8" y="61.9">X6</text>
<text x="70.4" y="61.9">X7</text>
<text x="79.8" y="61.9">X8</text>
<text x="89.3" y="61.9">X9</text>
<text x="98.3" y="61.9">X10</text>
<text x="147.5" y="63">▲14</text>
<text x="157.2" y="63">▼24</text>
<text x="184.2" y="63">▲14</text>
<text x="194" y="63">▼24</text>
<text x="67.2" y="83.5">1</text>
<text x="82.5" y="83.5">2</text>
<text x="97.7" y="83.5">3</text>
<text x="113" y="83.5">4</text>
<text x="127.7" y="83.5">13</text>
<text x="143.6" y="83.5">5</text>
<text x="158.9" y="83.5">6</text>
<text x="174.2" y="83.5">7</text>
<text x="189.3" y="83.5">8</text>
<text x="204.1" y="83.5">14</text>
<text x="85" y="95.4">10</text>
<text x="119.1" y="95.4">9</text>
<text x="152.2" y="95.4">12</text>
<text x="185.8" y="95.4">11</text>
<text x="53.6" y="117.2">22</text>
<text x="61.9" y="117.2">21</text>
<text x="70.1" y="117.2">A1</text>
<text x="98.6" y="117.2">A1</text>
<text x="106.9" y="117.2">21</text>
<text x="115.1" y="117.2">22</text>
<text x="152.6" y="117.2">22</text>
<text x="160.9" y="117.2">21</text>
<text x="169.1" y="117.2">A1</text>
<text x="197.6" y="117.2">A1</text>
<text x="205.9" y="117.2">21</text>
<text x="214.1" y="117.2">22</text>
<text x="61.8" y="126.4">A2</text>
<text x="106.8" y="126.4">A2</text>
<text x="160.8" y="126.4">A2</text>
<text x="205.8" y="126.4">A2</text>
<text x="74.3" y="143.5">X4</text>
<text x="94.4" y="143.5">X5</text>
<text x="172.7" y="143.5">X11</text>
<text x="192.8" y="143.5">X12</text>
<text x="74.3" y="149.8">X4</text>
<text x="94.4" y="149.8">X5</text>
<text x="172.7" y="149.8">X11</text>
<text x="192.8" y="149.8">X12</text>
<text x="69.9" y="166">6</text>
<text x="84.9" y="166">7</text>
<text x="99.9" y="166">5</text>
<text x="168.9" y="166">6</text>
<text x="183.9" y="166">7</text>
<text x="198.9" y="166">5</text>
</g>
<g font-size="1.5" fill="#f472b6">
<text x="43.2" y="37">D1</text>
<text x="50" y="37">D2</text>
<text x="56.7" y="37">D3</text>
<text x="63.5" y="37">D4</text>
<text x="70.2" y="37">D5</text>
<text x="91.2" y="37">D1</text>
<text x="98" y="37">D2</text>
<text x="104.7" y="37">D3</text>
<text x="111.5" y="37">D4</text>
<text x="118.2" y="37">D5</text>
</g>
<g font-size="1.5" fill="#d97706">
<text x="153.6" y="36.1">L1</text>
<text x="189.6" y="36.1">L1</text>
</g>
<g font-size="1.5" fill="#60a5fa">
<text x="222.5" y="36.7">R1</text>
<text x="231.4" y="36.7">M1</text>
<text x="240.4" y="36.7">M2</text>
<text x="204.2" y="85">A2</text>
<text x="59.8" y="127.9">Bobin (-)</text>
<text x="104.8" y="127.9">Bobin (-)</text>
<text x="158.8" y="127.9">Bobin (-)</text>
<text x="203.8" y="127.9">Bobin (-)</text>
</g>
<g font-size="1.5" fill="#fbbf24">
<text x="66.3" y="85">NC1</text>
<text x="81.6" y="85">NC2</text>
<text x="96.7" y="85">NC3</text>
<text x="112" y="85">NC4</text>
<text x="53.7" y="118.7">NC</text>
<text x="61.9" y="118.7">NC</text>
<text x="106.9" y="118.7">NC</text>
<text x="115.2" y="118.7">NC</text>
<text x="152.7" y="118.7">NC</text>
<text x="160.9" y="118.7">NC</text>
<text x="205.9" y="118.7">NC</text>
<text x="214.2" y="118.7">NC</text>
</g>
<g font-size="1.5" fill="#f87171">
<text x="127.9" y="85">A1</text>
<text x="69.1" y="118.7">Bobin</text>
<text x="97.6" y="118.7">Bobin</text>
<text x="168.1" y="118.7">Bobin</text>
<text x="196.6" y="118.7">Bobin</text>
</g>
<g font-size="1.5" fill="#34d399">
<text x="142.5" y="85">NO1</text>
<text x="157.8" y="85">NO2</text>
<text x="173.1" y="85">NO3</text>
<text x="188.3" y="85">NO4</text>
</g>
<g font-size="1.5" fill="#38bdf8">
<text x="82.9" y="96.8">C2→KM1</text>
<text x="116.5" y="96.8">C1→KM2</text>
<text x="150.1" y="96.8">C4→KM3</text>
<text x="183.7" y="96.8">C3→KM4</text>
</g>
<g font-size="1.5" fill="#10b981">
<text x="69.5" y="167.5">L↑</text>
<text x="168.5" y="167.5">L↑</text>
</g>
<g font-size="1.5" fill="#ec4899">
<text x="84.5" y="167.5">L↓</text>
<text x="183.5" y="167.5">L↓</text>
</g>
<g font-size="1.5" fill="#3b82f6">
<text x="98.6" y="167.5">C (N)</text>
<text x="197.6" y="167.5">C (N)</text>
</g>
</svg>
